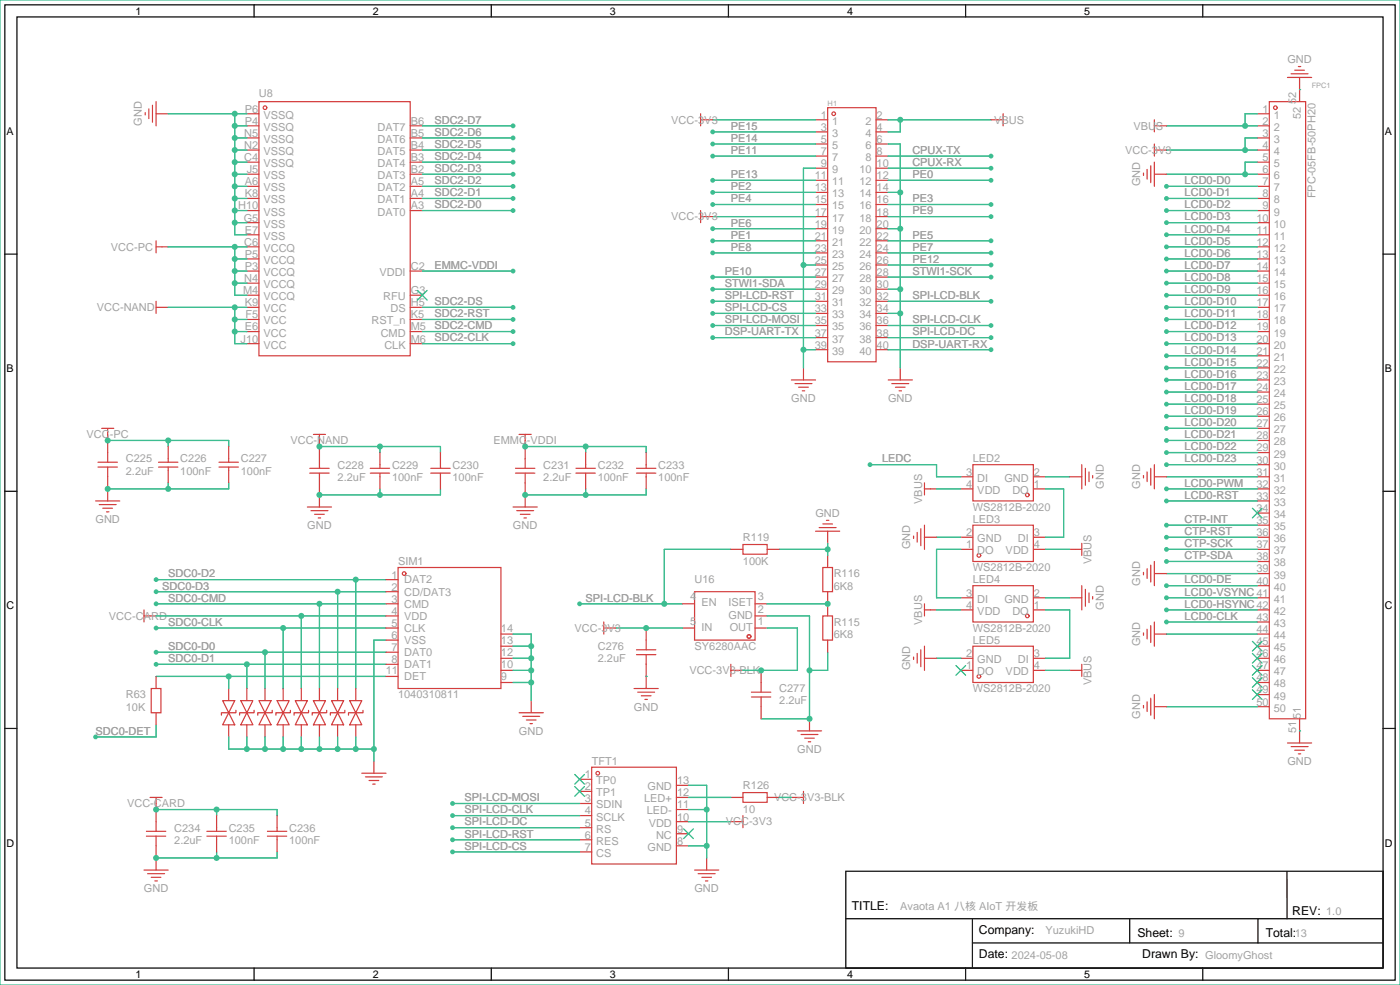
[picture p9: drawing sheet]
<svg xmlns="http://www.w3.org/2000/svg" width="294mm" height="207mm" viewBox="0 0 294 207" stroke-linecap="round" stroke-linejoin="round" font-family="sans-serif">
<path d="M0 0h293.9v206.8h-293.9z" fill="#fff" stroke="#3dbd91" stroke-width=".25"/>
<g fill="#3dbd91">
<circle cx="107.7" cy="26.4" r=".51"/>
<circle cx="107.7" cy="29" r=".51"/>
<circle cx="107.7" cy="31.5" r=".51"/>
<circle cx="107.7" cy="34" r=".51"/>
<circle cx="107.7" cy="36.6" r=".51"/>
<circle cx="107.7" cy="39.1" r=".51"/>
<circle cx="107.7" cy="41.7" r=".51"/>
<circle cx="107.7" cy="44.2" r=".51"/>
<circle cx="107.7" cy="56.9" r=".51"/>
<circle cx="107.7" cy="64.5" r=".51"/>
<circle cx="107.7" cy="67.1" r=".51"/>
<circle cx="107.7" cy="69.6" r=".51"/>
<circle cx="107.7" cy="72.1" r=".51"/>
<circle cx="32.8" cy="139.4" r=".51"/>
<circle cx="32.8" cy="136.9" r=".51"/>
<circle cx="32.8" cy="131.8" r=".51"/>
<circle cx="32.8" cy="126.7" r=".51"/>
<circle cx="32.8" cy="124.2" r=".51"/>
<circle cx="32.8" cy="121.7" r=".51"/>
<circle cx="20.1" cy="154.7" r=".51"/>
<circle cx="244.9" cy="39.1" r=".51"/>
<circle cx="244.9" cy="41.7" r=".51"/>
<circle cx="244.9" cy="44.2" r=".51"/>
<circle cx="244.9" cy="46.7" r=".51"/>
<circle cx="244.9" cy="49.3" r=".51"/>
<circle cx="244.9" cy="51.8" r=".51"/>
<circle cx="244.9" cy="54.4" r=".51"/>
<circle cx="244.9" cy="56.9" r=".51"/>
<circle cx="244.9" cy="59.4" r=".51"/>
<circle cx="244.9" cy="62" r=".51"/>
<circle cx="244.9" cy="64.5" r=".51"/>
<circle cx="244.9" cy="67.1" r=".51"/>
<circle cx="244.9" cy="84.8" r=".51"/>
<circle cx="244.9" cy="87.4" r=".51"/>
<circle cx="244.9" cy="89.9" r=".51"/>
<circle cx="244.9" cy="92.5" r=".51"/>
<circle cx="244.9" cy="95" r=".51"/>
<circle cx="244.9" cy="97.5" r=".51"/>
<circle cx="244.9" cy="69.6" r=".51"/>
<circle cx="244.9" cy="72.1" r=".51"/>
<circle cx="244.9" cy="74.7" r=".51"/>
<circle cx="244.9" cy="77.2" r=".51"/>
<circle cx="244.9" cy="79.8" r=".51"/>
<circle cx="244.9" cy="82.3" r=".51"/>
<circle cx="244.9" cy="102.6" r=".51"/>
<circle cx="244.9" cy="105.2" r=".51"/>
<circle cx="244.9" cy="122.9" r=".51"/>
<circle cx="244.9" cy="125.5" r=".51"/>
<circle cx="244.9" cy="128" r=".51"/>
<circle cx="244.9" cy="130.6" r=".51"/>
<circle cx="244.9" cy="112.8" r=".51"/>
<circle cx="244.9" cy="115.3" r=".51"/>
<circle cx="244.9" cy="117.9" r=".51"/>
<circle cx="244.9" cy="110.2" r=".51"/>
<circle cx="182.6" cy="97.5" r=".51"/>
<circle cx="208" cy="32.8" r=".51"/>
<circle cx="208" cy="35.3" r=".51"/>
<circle cx="208" cy="37.8" r=".51"/>
<circle cx="208" cy="42.9" r=".51"/>
<circle cx="208" cy="45.5" r=".51"/>
<circle cx="208" cy="50.5" r=".51"/>
<circle cx="208" cy="53.1" r=".51"/>
<circle cx="208" cy="55.6" r=".51"/>
<circle cx="208" cy="58.2" r=".51"/>
<circle cx="208" cy="63.2" r=".51"/>
<circle cx="208" cy="68.3" r=".51"/>
<circle cx="208" cy="70.9" r=".51"/>
<circle cx="208" cy="73.4" r=".51"/>
<circle cx="149.6" cy="27.7" r=".51"/>
<circle cx="149.6" cy="30.2" r=".51"/>
<circle cx="149.6" cy="32.8" r=".51"/>
<circle cx="149.6" cy="37.8" r=".51"/>
<circle cx="149.6" cy="40.4" r=".51"/>
<circle cx="149.6" cy="42.9" r=".51"/>
<circle cx="149.6" cy="48" r=".51"/>
<circle cx="149.6" cy="50.5" r=".51"/>
<circle cx="149.6" cy="53.1" r=".51"/>
<circle cx="149.6" cy="58.2" r=".51"/>
<circle cx="149.6" cy="60.7" r=".51"/>
<circle cx="149.6" cy="63.2" r=".51"/>
<circle cx="149.6" cy="65.8" r=".51"/>
<circle cx="149.6" cy="68.3" r=".51"/>
<circle cx="149.6" cy="70.9" r=".51"/>
<circle cx="95" cy="168.7" r=".51"/>
<circle cx="95" cy="171.2" r=".51"/>
<circle cx="95" cy="173.7" r=".51"/>
<circle cx="95" cy="176.3" r=".51"/>
<circle cx="95" cy="178.8" r=".51"/>
<circle cx="121.7" cy="126.7" r=".51"/>
</g>
<path d="M1 1h291.9v204.7h-291.9zM3.6 3.6h286.7v199.6h-286.7zM177.5 182.9h112.8v20.3h-112.8z" fill="none" stroke="#000" stroke-width=".25"/>
<g fill="#000" stroke="#000" stroke-width=".25">
<path d="M53.3 1v2.6zM103.1 1v2.6zM152.9 1v2.6zM202.7 1v2.6zM252.5 1v2.6zM1 53.3h2.6zM290.3 53.3h2.6zM1 103.1h2.6zM290.3 103.1h2.6zM1 152.9h2.6zM290.3 152.9h2.6zM177.6 192.8h112.6z"/>
<path d="M204.1 197.9h86.1zM204.1 192.8v10.2zM237.1 192.8v5.1zM264.1 192.8v5.1zM270.2 182.9v9.9zM53.3 203.2v2.5zM103.1 203.2v2.5zM152.9 203.2v2.5zM202.7 203.2v2.5zM252.5 203.2v2.5z"/>
</g>
<g fill="none" stroke="#d43d3d" stroke-width=".25">
<path d="M270.3 16.3h5M271 15.5h3.6M271.8 14.7h2M272.5 14h.5M272.8 16.3v5M30.5 23.6v.5M31.2 22.9v2M32 22.1v3.6M32.8 23.9h2.5M32.8 21.3v5.1M51.8 23.9h2.6M51.8 26.4h2.6"/>
<path d="M51.8 29h2.6M51.8 31.5h2.6M51.8 34h2.6M51.8 36.6h2.6M51.8 39.1h2.6M54.4 21.3h31.7v53.4h-31.7zM86.1 26.4h2.5M86.1 29h2.5M86.1 31.5h2.5M86.1 34h2.5M86.1 36.6h2.5M86.1 39.1h2.5"/>
<path d="M147.1 25.1h2.5M147.1 23.9v2.5M171.2 25.1h2.5M171.2 27.7h2.5M171.2 30.2h2.5M171.2 32.8h2.5M171.2 35.3h2.5M171.2 37.8h2.5M173.7 22.6h10.2v53.3h-10.2zM183.9 25.1h2.5M183.9 27.7h2.5M183.9 30.2h2.5"/>
<path d="M183.9 32.8h2.5M183.9 35.3h2.5M183.9 37.8h2.5M208 25.1h2.6M210.6 23.9v2.5M240 36.3v.5M240.8 35.6v2M241.6 34.8v3.6M242.3 26.4h2.6M242.3 31.5h2.6M242.3 36.6h2.6M242.3 25.1v2.6"/>
<path d="M242.3 30.2v2.6M242.3 34v5.1M263.9 23.9h2.5M263.9 26.4h2.5M263.9 29h2.5M263.9 31.5h2.5M263.9 34h2.5M263.9 36.6h2.5M263.9 39.1h2.5M266.4 21.3h7.7v129.6h-7.7zM32.8 51.8h2.5M32.8 50.5v2.6"/>
<path d="M51.8 51.8h2.6M51.8 54.4h2.6M51.8 56.9h2.6M51.8 59.4h2.6M51.8 41.7h2.6M51.8 49.3h2.6M51.8 46.7h2.6M51.8 44.2h2.6M86.1 56.9h2.5M86.1 41.7h2.5M86.1 44.2h2.5M147.1 45.5h2.5"/>
<path d="M147.1 44.2v2.5M171.2 40.4h2.5M171.2 58.2h2.5M171.2 42.9h2.5M171.2 55.6h2.5M171.2 45.5h2.5M171.2 53.1h2.5M171.2 48h2.5M171.2 50.5h2.5M183.9 40.4h2.5M183.9 58.2h2.5M183.9 42.9h2.5"/>
<path d="M183.9 55.6h2.5M183.9 45.5h2.5M183.9 53.1h2.5M183.9 48h2.5M183.9 50.5h2.5M263.9 51.8h2.5M263.9 54.4h2.5M263.9 56.9h2.5M263.9 59.4h2.5M263.9 41.7h2.5M263.9 49.3h2.5M263.9 46.7h2.5"/>
<path d="M263.9 44.2h2.5M32.8 64.5h2.5M32.8 63.2v2.6M51.8 62h2.6M51.8 64.5h2.6M51.8 67.1h2.6M51.8 69.6h2.6M51.8 72.1h2.6M86.1 62h2.5M86.1 64.5h2.5M86.1 67.1h2.5M86.1 69.6h2.5"/>
<path d="M86.1 72.1h2.5M166.1 79.8h5.1M168.7 77.2v2.6M171.2 73.4h2.5M171.2 70.9h2.5M171.2 68.3h2.5M171.2 65.8h2.5M171.2 63.2h2.5M171.2 60.7h2.5M183.9 73.4h2.5M183.9 70.9h2.5M183.9 68.3h2.5"/>
<path d="M183.9 65.8h2.5M183.9 63.2h2.5M183.9 60.7h2.5M186.4 79.8h5.1M189 77.2v2.6M263.9 62h2.5M263.9 64.5h2.5M263.9 67.1h2.5M263.9 69.6h2.5M263.9 72.1h2.5M263.9 74.7h2.5M263.9 77.2h2.5"/>
<path d="M263.9 79.8h2.5M20.6 98h4M20.6 97h4M21.3 89.9h2.6M22.6 89.9v7.1M22.6 98v7.2M33.3 98h4M33.3 97h4M35.3 93.7v3.3M35.3 98v3.3M46 98h4M46 97h4"/>
<path d="M48 93.7v3.3M48 98v3.3M65 99.3h4.1M65 98.3h4.1M65.8 91.2h2.5M67.1 91.2v7.1M67.1 99.3v7.1M77.7 99.3h4.1M77.7 98.3h4.1M79.8 95v3.3M79.8 99.3v3.3M90.4 99.3h4.1"/>
<path d="M90.4 98.3h4.1M92.5 95v3.3M92.5 99.3v3.3M108.2 99.3h4.1M108.2 98.3h4.1M109 91.2h2.5M110.2 91.2v7.1M110.2 99.3v7.1M120.9 99.3h4.1M120.9 98.3h4.1M122.9 95v3.3M122.9 99.3v3.3"/>
<path d="M133.6 99.3h4.1M133.6 98.3h4.1M135.6 95v3.3M135.6 99.3v3.3M166.9 80.5h3.5M167.6 81.3h2.1M168.4 82h.5M187.2 80.5h3.6M188 81.3h2M188.7 82h.5M204.2 97.5h12.7v7.7h-12.7zM227.1 97.5v5.1"/>
<path d="M227.8 98.3v3.6M228.6 99.1v2M229.4 99.8v.5M240 99.8v.5M240.8 99.1v2M241.6 98.3v3.6M242.3 97.5v5.1M263.9 89.9h2.5M263.9 82.3h2.5M263.9 84.8h2.5M263.9 87.4h2.5M263.9 92.5h2.5"/>
<path d="M263.9 95h2.5M263.9 97.5h2.5M20.1 105.2h5M20.8 105.9h3.6M21.6 106.7h2M22.4 107.4h.5M64.5 106.4h5.1M65.3 107.2h3.5M66 108h2.1M66.8 108.7h.5M83.6 119.1h21.6v25.4h-21.6zM107.7 106.4h5.1"/>
<path d="M108.5 107.2h3.5M109.2 108h2.1M110 108.7h.5M153.4 115.3h2.6M156 114.3h5v2h-5zM161 115.3h2.6M171.2 111.5h5.1M172 110.7h3.5M172.7 119.1h2.1v5.1h-2.1zM172.7 110h2.1M173.5 109.2h.5M173.7 111.5v2.5"/>
<path d="M173.7 116.6v2.5M191.8 112.5v.5M192.5 111.8v2M193.3 111v3.6M194.1 102.6h2.5M194.1 112.8h2.5M194.1 101.3v2.6M194.1 110.2v5.1M201.7 100.1h2.5M201.7 102.6h2.5M201.7 112.8h2.5M201.7 115.3h2.5"/>
<path d="M204.2 110.2h12.7v7.7h-12.7zM216.9 100.1h2.6M216.9 102.6h2.6M216.9 112.8h2.6M216.9 115.3h2.6M224.5 100.1h2.6M224.5 115.3h2.6M227.1 114v2.6M240.8 119.4v2M241.6 118.6v3.6M242.3 100.1h2.6M242.3 117.9v5"/>
<path d="M263.9 105.2h2.5M263.9 100.1h2.5M263.9 102.6h2.5M263.9 107.7h2.5M263.9 110.2h2.5M263.9 112.8h2.5M263.9 115.3h2.5M263.9 117.9h2.5M30.2 129.3h2.6M30.2 128v2.6M81 129.3h2.6M81 121.7h2.6"/>
<path d="M81 124.2h2.6M81 126.7h2.6M81 131.8h2.6M81 134.4h2.6M81 136.9h2.6M81 139.4h2.6M105.2 138.2h2.5M105.2 135.6h2.5M105.2 133.1h2.5M126.7 131.8h2.6M126.7 130.6v2.5M133.6 136.4h4.1"/>
<path d="M133.6 137.4h4.1M135.6 131.8v4.6M135.6 137.4v7.1M143.3 126.7h2.5M143.3 131.8h2.5M145.8 124.2h12.7v10.2h-12.7zM153.4 139.4v2.6M158.5 129.3h2.5M158.5 126.7h2.5M158.5 131.8h2.5M172.7 129.3h2.1v5.1h-2.1zM173.7 124.2v5.1"/>
<path d="M173.7 134.4v2.5M191.8 137.9v.5M192.5 137.2v2M193.3 136.4v3.6M194.1 138.2h2.5M194.1 128h2.5M194.1 126.7v2.6M194.1 135.6v5.1M201.7 138.2h2.5M201.7 125.5h2.5M201.7 128h2.5M204.2 122.9h12.7v7.7h-12.7z"/>
<path d="M204.2 135.6h12.7v7.7h-12.7zM216.9 138.2h2.6M216.9 125.5h2.6M216.9 128h2.6M224.5 125.5h2.6M227.1 122.9v5.1M227.1 139.4v2.6M227.8 123.7v3.6M228.6 124.5v2M229.4 125.2v.5M240 120.1v.6M240 132.8v.6"/>
<path d="M240.8 132.1v2M241.6 131.3v3.6M242.3 133.1h2.6M242.3 120.4h2.6M242.3 130.6v5M263.9 138.2h2.5M263.9 135.6h2.5M263.9 133.1h2.5M263.9 120.4h2.5M263.9 122.9h2.5M263.9 125.5h2.5M263.9 128h2.5"/>
<path d="M263.9 130.6h2.5M31.7 144.5h2.1v5.1h-2.1zM32.8 142v2.5M32.8 149.6v2.5M46.7 147.1h2.6l-1.3 2.5zM48 149.6l1.3 2.5h-2.6zM48 144.5v2.6M48 152.1v2.6M49.5 149.1v.5h-3v.5M50.5 147.1h2.6l-1.3 2.5zM51.8 149.6l1.3 2.5h-2.6zM51.8 144.5v2.6"/>
<path d="M51.8 152.1v2.6M53.3 149.1v.5h-3v.5M54.4 147.1h2.5l-1.3 2.5zM55.6 149.6l1.3 2.5h-2.5zM55.6 144.5v2.6M55.6 152.1v2.6M57.1 149.1v.5h-3v.5M58.2 147.1h2.5l-1.3 2.5zM59.4 149.6l1.3 2.5h-2.5zM59.4 144.5v2.6M59.4 152.1v2.6M61 149.1v.5h-3.1v.5"/>
<path d="M62 147.1h2.5l-1.3 2.5zM63.2 149.6l1.3 2.5h-2.5zM63.2 144.5v2.6M63.2 152.1v2.6M64.8 149.1v.5h-3.1v.5M65.8 147.1h2.5l-1.2 2.5zM67.1 149.6l1.2 2.5h-2.5zM67.1 144.5v2.6M67.1 152.1v2.6M68.6 149.1v.5h-3.1v.5M69.6 147.1h2.5l-1.2 2.5zM70.9 149.6l1.2 2.5h-2.5z"/>
<path d="M70.9 144.5v2.6M70.9 152.1v2.6M72.4 149.1v.5h-3.1v.5M73.4 147.1h2.5l-1.2 2.5zM74.7 149.6l1.2 2.5h-2.5zM74.7 144.5v2.6M74.7 152.1v2.6M76.2 149.1v.5h-3v.5M78.5 159.8v2.5M81 142h2.6M105.2 143.3h2.5M105.2 140.7h2.5"/>
<path d="M109 149.6h5M109.7 150.4h3.6M110.5 151.1h2M111.3 151.9h.5M111.5 147.1v2.5M133.1 144.5h5.1M133.9 145.3h3.5M134.6 146.1h2.1M135.4 146.8h.5M153.4 140.7h2.6M157.7 145.3h4.1M157.7 146.3h4.1"/>
<path d="M159.8 140.7v4.6M159.8 146.3v4.6M167.4 153.4h5.1M168.1 154.2h3.6M168.9 154.9h2M169.7 155.7h.5M169.9 150.9v2.5M201.7 140.7h2.5M216.9 140.7h2.6M224.5 140.7h2.6M240 148.1v.5M240.8 147.3v2.1"/>
<path d="M241.6 146.6v3.5M242.3 148.3h2.6M242.3 145.8v5.1M263.9 143.3h2.5M263.9 140.7h2.5M263.9 145.8h2.5M263.9 148.3h2.5M270.3 156h5M271 156.7h3.6M271.8 157.5h2M272.5 158.2h.5M272.8 150.9v5.1"/>
<path d="M30.7 175.5h4.1M30.7 174.5h4.1M31.5 167.4h2.5M32.8 167.4v7.1M32.8 175.5v7.1M43.4 175.5h4.1M43.4 174.5h4.1M45.5 171.2v3.3M45.5 175.5v3.3M56.1 175.5h4.1M56.1 174.5h4.1M58.2 171.2v3.3"/>
<path d="M58.2 175.5v3.3M75.9 162.3h5.1M76.7 163.1h3.6M77.5 163.8h2M78.2 164.6h.5M121.7 163.6h2.5M121.7 166.1h2.5M121.7 168.7h2.5M121.7 171.2h2.5M121.7 173.7h2.5M121.7 176.3h2.5M121.7 178.8h2.5"/>
<path d="M124.2 161h17.8v20.4h-17.8zM142 167.4h2.5M142 177.5h2.5M142 175h2.5M142 172.5h2.5M142 169.9h2.5M142 164.8h2.5M153.4 167.4h2.6M153.4 172.5h2.6M156 166.4h5v2h-5zM156 171.2v2.5M161 167.4h2.6"/>
<path d="M166.1 167.4h2.6M168.7 166.1v2.6M30.2 182.6h5.1M31 183.4h3.5M31.7 184.2h2.1M32.5 184.9h.5M145.8 182.6h5.1M146.6 183.4h3.5M147.3 184.2h2.1M148.1 184.9h.5M148.3 180.1v2.5"/>
<circle cx="55.6" cy="22.6" r=".38"/>
<circle cx="175" cy="23.9" r=".38"/>
<circle cx="267.7" cy="22.6" r=".38"/>
<circle cx="205.5" cy="116.6" r=".38"/>
<circle cx="215.6" cy="103.9" r=".38"/>
<circle cx="84.8" cy="120.4" r=".38"/>
<circle cx="157.2" cy="133.6" r=".38"/>
<circle cx="215.6" cy="129.3" r=".38"/>
<circle cx="205.5" cy="142" r=".38"/>
<circle cx="125.5" cy="162.3" r=".38"/>
</g>
<g fill="none" stroke="#3c3" stroke-width=".25">
<path d="M87.6 61l2.1 2M89.7 61l-2.1 2M262.9 106.7l2 2M264.9 106.7l-2 2M200.7 139.7l2 2M202.7 139.7l-2 2M262.9 134.6l2 2.1M262.9 137.2l2 2M262.9 139.7l2 2M264.9 134.6l-2 2.1M264.9 137.2l-2 2M264.9 139.7l-2 2"/>
<path d="M262.9 142.2l2 2.1M262.9 144.8l2 2M264.9 142.2l-2 2.1M264.9 144.8l-2 2M120.6 162.6l2.1 2M120.6 165.1l2.1 2M122.7 162.6l-2.1 2M122.7 165.1l-2.1 2M143.5 174l2 2M145.5 174l-2 2"/>
</g>
<g fill="none" stroke="#3dbd91" stroke-width=".25">
<path d="M272.8 18.8h.1M35.3 23.9h16.5M49.3 26.4h2.5M49.3 29h2.5M49.3 31.5h2.5M49.3 34h2.5M49.3 36.6h2.5M49.3 39.1h2.5M49.3 23.9v25.4h2.5M88.6 26.4h19.1M88.6 29h19.1M88.6 31.5h19.1"/>
<path d="M88.6 34h19.1M88.6 36.6h19.1M88.6 39.1h19.1M149.6 25.1h21.6M149.6 27.7h21.6M149.6 32.8h21.6M149.6 37.8h21.6M149.6 30.2h21.6M171.2 35.3h-2.5v41.9M186.4 25.1h21.6M186.4 30.2h2.6v47M186.4 32.8h21.6"/>
<path d="M186.4 35.3h21.6M186.4 37.8h21.6M189 25.1v2.6h-2.6M244.9 26.4h19M244.9 31.5h19M244.9 36.6h19M244.9 39.1h19M263.9 29h-2.5v2.5M263.9 34h-2.5v2.6M263.9 23.9h-2.5v2.5M35.3 51.8h16.5M49.3 41.7h2.5"/>
<path d="M49.3 44.2h2.5M49.3 51.8v10.2h2.5M49.3 56.9h2.5M49.3 46.7h2.5M49.3 54.4h2.5M49.3 59.4h2.5M88.6 41.7h19.1M88.6 44.2h19.1M88.6 56.9h19.1M149.6 42.9h21.6M149.6 45.5h21.6M149.6 50.5h21.6"/>
<path d="M149.6 53.1h21.6M149.6 58.2h21.6M149.6 40.4h21.6M149.6 48h21.6M168.7 55.6h2.5M186.4 42.9h21.6M186.4 45.5h21.6M186.4 50.5h21.6M186.4 53.1h21.6M186.4 55.6h21.6M186.4 58.2h21.6M186.4 40.4h2.6"/>
<path d="M186.4 48h2.6M244.9 41.7h19M244.9 44.2h19M244.9 56.9h19M244.9 49.3h19M244.9 46.7h19M244.9 51.8h19M244.9 54.4h19M244.9 59.4h19M35.3 64.5h16.5M49.3 64.5v7.6h2.5M49.3 69.6h2.5"/>
<path d="M49.3 67.1h2.5M88.6 64.5h19.1M88.6 72.1h19.1M88.6 69.6h19.1M88.6 67.1h19.1M149.6 63.2h21.6M149.6 68.3h21.6M149.6 70.9h21.6M149.6 60.7h21.6M149.6 65.8h21.6M168.7 73.4h2.5M186.4 63.2h21.6"/>
<path d="M186.4 68.3h21.6M186.4 70.9h21.6M186.4 73.4h21.6M186.4 60.7h2.6M186.4 65.8h2.6M244.9 64.5h19M244.9 72.1h19M244.9 69.6h19M244.9 67.1h19M244.9 62h19M244.9 74.7h19M244.9 77.2h19"/>
<path d="M244.9 79.8h19M22.6 92.5h25.4v1.2M35.3 92.5v1.2M67.1 93.7h25.4v1.3M79.8 93.7v1.3M110.2 93.7h25.4v1.3M122.9 93.7v1.3M182.6 97.5h14v2.6h5.1M244.9 92.5h19M244.9 84.8h19M244.9 87.4h19M244.9 89.9h19"/>
<path d="M244.9 95h19M244.9 97.5h19M244.9 82.3h19M35.3 101.3v1.3M48 101.3v1.3h-25.4M79.8 102.6v1.3M92.5 102.6v1.3h-25.4M122.9 102.6v1.3M135.6 102.6v1.3h-25.4M153.4 115.3h-14v11.4M163.6 115.3h10.1M173.7 114v2.6"/>
<path d="M196.6 102.6h5.1M196.6 112.8h5.1M201.7 115.3h-5.1v10.2h5.1M219.5 102.6h3.8v10.2h-3.8M219.5 100.1h5M219.5 115.3h5M244.9 102.6h19M244.9 100.1h19M244.9 105.2h19M244.9 112.8h19M244.9 115.3h19M244.9 117.9h19"/>
<path d="M244.9 110.2h19M32.8 139.4h48.2M32.8 136.9h48.2M32.8 131.8h48.2M32.8 129.3h48.2M32.8 126.7h48.2M32.8 124.2h48.2M32.8 121.7h48.2M51.8 139.4v5.1M55.6 136.9v7.6M59.4 131.8v12.7M63.2 129.3v15.2"/>
<path d="M67.1 126.7v17.8M70.9 124.2v20.3M74.7 121.7v22.8M81 134.4h-2.5v25.4M107.7 133.1h3.8v14M107.7 138.2h3.8M107.7 135.6h3.8M121.7 126.7h21.6M129.3 131.8h14M161 131.8h6.4v8.9h-11.4M161 129.3h8.9v21.6h-10.1M161 126.7h12.7"/>
<path d="M173.7 136.9v3.8h-3.8M196.6 138.2h5.1M196.6 128h5.1M219.5 128h5v10.2h-5M219.5 125.5h5M244.9 133.1h19M244.9 120.4h19M244.9 122.9h19M244.9 125.5h19M244.9 128h19M244.9 130.6h19M32.8 142h48.2"/>
<path d="M32.8 152.1v2.6h-12.7M48 142v2.5M48 154.7v2.5h30.5M51.8 154.7v2.5M55.6 154.7v2.5M59.4 154.7v2.5M63.2 154.7v2.5M67.1 154.7v2.5M70.9 154.7v2.5M74.7 154.7v2.5M107.7 143.3h3.8M107.7 140.7h3.8"/>
<path d="M135.6 142h.1M219.5 140.7h5M244.9 148.3h19M272.8 153.4h.1M32.8 169.9h25.4v1.3M45.5 169.9v1.3M45.5 178.8v1.3M58.2 178.8v1.3h-25.4M95 168.7h26.7M95 171.2h26.7M95 173.7h26.7M95 176.3h26.7"/>
<path d="M95 178.8h26.7M144.5 169.9h3.8M144.5 172.5h8.9M144.5 164.8h3.8v15.3M144.5 177.5h3.8M144.5 167.4h8.9M163.6 167.4h2.5"/>
</g>
<g fill="#3dbd91">
<circle cx="49.3" cy="64.5" r=".63"/>
<circle cx="49.3" cy="69.6" r=".63"/>
<circle cx="49.3" cy="67.1" r=".63"/>
<circle cx="35.3" cy="92.5" r=".63"/>
<circle cx="22.6" cy="92.5" r=".63"/>
<circle cx="35.3" cy="102.6" r=".63"/>
<circle cx="22.6" cy="102.6" r=".63"/>
<circle cx="79.8" cy="93.7" r=".63"/>
<circle cx="67.1" cy="93.7" r=".63"/>
<circle cx="79.8" cy="103.9" r=".63"/>
<circle cx="67.1" cy="103.9" r=".63"/>
<circle cx="122.9" cy="93.7" r=".63"/>
<circle cx="110.2" cy="93.7" r=".63"/>
<circle cx="122.9" cy="103.9" r=".63"/>
<circle cx="110.2" cy="103.9" r=".63"/>
<circle cx="49.3" cy="23.9" r=".63"/>
<circle cx="49.3" cy="26.4" r=".63"/>
<circle cx="49.3" cy="29" r=".63"/>
<circle cx="49.3" cy="31.5" r=".63"/>
<circle cx="49.3" cy="34" r=".63"/>
<circle cx="49.3" cy="36.6" r=".63"/>
<circle cx="49.3" cy="39.1" r=".63"/>
<circle cx="49.3" cy="41.7" r=".63"/>
<circle cx="49.3" cy="44.2" r=".63"/>
<circle cx="49.3" cy="46.7" r=".63"/>
<circle cx="49.3" cy="51.8" r=".63"/>
<circle cx="49.3" cy="54.4" r=".63"/>
<circle cx="49.3" cy="56.9" r=".63"/>
<circle cx="49.3" cy="59.4" r=".63"/>
<circle cx="51.8" cy="139.4" r=".63"/>
<circle cx="55.6" cy="136.9" r=".63"/>
<circle cx="59.4" cy="131.8" r=".63"/>
<circle cx="63.2" cy="129.3" r=".63"/>
<circle cx="67.1" cy="126.7" r=".63"/>
<circle cx="70.9" cy="124.2" r=".63"/>
<circle cx="74.7" cy="121.7" r=".63"/>
<circle cx="74.7" cy="157.2" r=".63"/>
<circle cx="70.9" cy="157.2" r=".63"/>
<circle cx="67.1" cy="157.2" r=".63"/>
<circle cx="63.2" cy="157.2" r=".63"/>
<circle cx="59.4" cy="157.2" r=".63"/>
<circle cx="55.6" cy="157.2" r=".63"/>
<circle cx="51.8" cy="157.2" r=".63"/>
<circle cx="78.5" cy="157.2" r=".63"/>
<circle cx="48" cy="142" r=".63"/>
<circle cx="111.5" cy="143.3" r=".63"/>
<circle cx="111.5" cy="140.7" r=".63"/>
<circle cx="111.5" cy="138.2" r=".63"/>
<circle cx="111.5" cy="135.6" r=".63"/>
<circle cx="32.8" cy="169.9" r=".63"/>
<circle cx="45.5" cy="169.9" r=".63"/>
<circle cx="32.8" cy="180.1" r=".63"/>
<circle cx="45.5" cy="180.1" r=".63"/>
<circle cx="261.4" cy="26.4" r=".63"/>
<circle cx="261.4" cy="36.6" r=".63"/>
<circle cx="261.4" cy="31.5" r=".63"/>
<circle cx="189" cy="25.1" r=".63"/>
<circle cx="189" cy="40.4" r=".63"/>
<circle cx="189" cy="48" r=".63"/>
<circle cx="189" cy="60.7" r=".63"/>
<circle cx="189" cy="65.8" r=".63"/>
<circle cx="168.7" cy="55.6" r=".63"/>
<circle cx="168.7" cy="73.4" r=".63"/>
<circle cx="148.3" cy="169.9" r=".63"/>
<circle cx="148.3" cy="177.5" r=".63"/>
<circle cx="139.4" cy="126.7" r=".63"/>
<circle cx="135.6" cy="131.8" r=".63"/>
<circle cx="159.8" cy="140.7" r=".63"/>
<circle cx="169.9" cy="140.7" r=".63"/>
<circle cx="169.9" cy="150.9" r=".63"/>
<circle cx="173.7" cy="126.7" r=".63"/>
<circle cx="173.7" cy="115.3" r=".63"/>
</g>
<g font-size="2.6">
<text x="178.8" y="191">TITLE:</text>
<text x="205.5" y="196.1">Company:</text>
<text x="238.8" y="196.6">Sheet: 9</text>
<text x="265.7" y="196.6">Total:13</text>
<text x="271.3" y="192">REV: 1.0</text>
<text x="205.5" y="201.2">Date: 2024-05-08</text>
<text x="239.8" y="201.2">Drawn By: GloomyGhost</text>
</g>
<g font-size="2.3" fill="#a2a2a2">
<text x="270.2" y="13.3">GND</text>
<text x="51.4" y="23.6">P6</text>
<text x="54.4" y="20.4">U8</text>
<text x="265" y="23.6">1</text>
<text x="272.1" y="21.8" transform="rotate(-90 272.1 21.8)">52</text>
<text x="29.8" y="26.4" transform="rotate(-90 29.8 26.4)">GND</text>
<text x="51.3" y="28.7">N5</text>
<text x="51.4" y="26.2">P4</text>
<text x="55.3" y="24.9">VSSQ</text>
<text x="55.3" y="27.5">VSSQ</text>
<text x="55.3" y="30">VSSQ</text>
<text x="79.3" y="30">DAT6</text>
<text x="79.3" y="27.5">DAT7</text>
<text x="86.2" y="28.7">B5</text>
<text x="86.2" y="26.2">B6</text>
<text x="91.2" y="26">SDC2-D7</text>
<text x="91.2" y="28.5">SDC2-D6</text>
<text x="140.9" y="26">VCC-3V3</text>
<text x="153.4" y="27.2">PE15</text>
<text x="153.4" y="29.8">PE14</text>
<text x="172.3" y="30">5</text>
<text x="172.3" y="27.5">3</text>
<text x="172.3" y="24.9">1</text>
<text x="174.7" y="28.7">3</text>
<text x="174.7" y="26.2">1</text>
<text x="181.7" y="26.2">2</text>
<text x="181.7" y="28.7">4</text>
<text x="184" y="24.9">2</text>
<text x="184" y="27.5">4</text>
<text x="184" y="30">6</text>
<text x="208.7" y="26">VBUS</text>
<text x="237.9" y="27.2">VBUS</text>
<text x="265" y="26.2">2</text>
<text x="265" y="28.7">3</text>
<text x="267.4" y="24.9">1</text>
<text x="267.4" y="27.5">2</text>
<text x="267.4" y="30">3</text>
<text x="273.1" y="24.9" transform="rotate(-90 273.1 24.9)">52</text>
<text x="51.3" y="31.3">N2</text>
<text x="51.3" y="33.8">C4</text>
<text x="55.3" y="32.5">VSSQ</text>
<text x="55.3" y="35.1">VSSQ</text>
<text x="79.3" y="35.1">DAT4</text>
<text x="79.3" y="32.5">DAT5</text>
<text x="86.2" y="33.8">B3</text>
<text x="86.2" y="31.3">B4</text>
<text x="91.2" y="31">SDC2-D5</text>
<text x="91.2" y="33.6">SDC2-D4</text>
<text x="153.4" y="32.3">PE11</text>
<text x="172.3" y="35.1">9</text>
<text x="172.3" y="32.5">7</text>
<text x="174.7" y="33.8">7</text>
<text x="174.7" y="31.3">5</text>
<text x="181.7" y="31.3">6</text>
<text x="181.7" y="33.8">8</text>
<text x="184" y="32.5">8</text>
<text x="184" y="35.1">10</text>
<text x="191.5" y="32.3">CPUX-TX</text>
<text x="191.5" y="34.8">CPUX-RX</text>
<text x="236.2" y="32.3">VCC-3V3</text>
<text x="265" y="31.3">4</text>
<text x="265" y="33.8">5</text>
<text x="267.4" y="32.5">4</text>
<text x="267.4" y="35.1">5</text>
<text x="51.4" y="38.9">A6</text>
<text x="51.4" y="41.4">K8</text>
<text x="51.8" y="36.3">J5</text>
<text x="55.3" y="37.6">VSS</text>
<text x="55.3" y="40.2">VSS</text>
<text x="79.3" y="40.2">DAT2</text>
<text x="79.3" y="37.6">DAT3</text>
<text x="86.2" y="41.4">A4</text>
<text x="86.2" y="38.9">A5</text>
<text x="86.2" y="36.3">B2</text>
<text x="91.2" y="36.1">SDC2-D3</text>
<text x="91.2" y="38.7">SDC2-D2</text>
<text x="91.2" y="41.2">SDC2-D1</text>
<text x="153.4" y="37.4">PE13</text>
<text x="153.4" y="39.9">PE2</text>
<text x="171" y="40.2">13</text>
<text x="171" y="37.6">11</text>
<text x="174.7" y="41.4">13</text>
<text x="174.7" y="38.9">11</text>
<text x="174.7" y="36.3">9</text>
<text x="180.4" y="36.3">10</text>
<text x="180.4" y="38.9">12</text>
<text x="180.4" y="41.4">14</text>
<text x="184" y="37.6">12</text>
<text x="184" y="40.2">14</text>
<text x="191.5" y="37.4">PE0</text>
<text x="239.3" y="39.1" transform="rotate(-90 239.3 39.1)">GND</text>
<text x="248.7" y="38.7">LCD0-D0</text>
<text x="248.7" y="41.2">LCD0-D1</text>
<text x="265" y="36.3">6</text>
<text x="265" y="38.9">7</text>
<text x="265" y="41.4">8</text>
<text x="267.4" y="37.6">6</text>
<text x="267.4" y="40.2">7</text>
<text x="276.1" y="41.7" transform="rotate(-90 276.1 41.7)">FPC-05FB-50PH20</text>
<text x="50" y="44">H10</text>
<text x="51.1" y="46.5">G5</text>
<text x="55.3" y="42.7">VSS</text>
<text x="55.3" y="47.8">VSS</text>
<text x="55.3" y="45.2">VSS</text>
<text x="79.3" y="45.2">DAT0</text>
<text x="79.3" y="42.7">DAT1</text>
<text x="86.2" y="44">A3</text>
<text x="91.2" y="43.7">SDC2-D0</text>
<text x="140.9" y="46.3">VCC-3V3</text>
<text x="153.4" y="42.5">PE4</text>
<text x="153.4" y="47.5">PE6</text>
<text x="171" y="47.8">19</text>
<text x="171" y="45.2">17</text>
<text x="171" y="42.7">15</text>
<text x="174.7" y="46.5">17</text>
<text x="174.7" y="44">15</text>
<text x="180.4" y="44">16</text>
<text x="180.4" y="46.5">18</text>
<text x="184" y="42.7">16</text>
<text x="184" y="45.2">18</text>
<text x="184" y="47.8">20</text>
<text x="191.5" y="42.5">PE3</text>
<text x="191.5" y="45">PE9</text>
<text x="248.7" y="43.7">LCD0-D2</text>
<text x="248.7" y="46.3">LCD0-D3</text>
<text x="263.8" y="46.5">10</text>
<text x="265" y="44">9</text>
<text x="267.4" y="42.7">8</text>
<text x="267.4" y="45.2">9</text>
<text x="267.4" y="47.8">10</text>
<text x="23.3" y="52.6">VCC-PC</text>
<text x="51.3" y="51.6">C6</text>
<text x="51.4" y="49">E7</text>
<text x="55.3" y="52.9">VCCQ</text>
<text x="55.3" y="50.3">VSS</text>
<text x="153.4" y="50.1">PE1</text>
<text x="153.4" y="52.6">PE8</text>
<text x="171" y="52.9">23</text>
<text x="171" y="50.3">21</text>
<text x="174.7" y="51.6">21</text>
<text x="174.7" y="49">19</text>
<text x="180.4" y="49">20</text>
<text x="180.4" y="51.6">22</text>
<text x="184" y="50.3">22</text>
<text x="184" y="52.9">24</text>
<text x="191.5" y="50.1">PE5</text>
<text x="191.5" y="52.6">PE7</text>
<text x="248.7" y="48.8">LCD0-D4</text>
<text x="248.7" y="51.4">LCD0-D5</text>
<text x="248.7" y="53.9">LCD0-D6</text>
<text x="263.8" y="49">11</text>
<text x="263.8" y="51.6">12</text>
<text x="267.4" y="50.3">11</text>
<text x="267.4" y="52.9">12</text>
<text x="51.3" y="59.2">N4</text>
<text x="51.4" y="54.1">P5</text>
<text x="51.4" y="56.7">P3</text>
<text x="55.3" y="55.4">VCCQ</text>
<text x="55.3" y="57.9">VCCQ</text>
<text x="79.7" y="57.9">VDDI</text>
<text x="86.2" y="56.7">C2</text>
<text x="91.2" y="56.4">EMMC-VDDI</text>
<text x="152.1" y="57.7">PE10</text>
<text x="171" y="57.9">27</text>
<text x="171" y="55.4">25</text>
<text x="174.7" y="59.2">27</text>
<text x="174.7" y="56.7">25</text>
<text x="174.7" y="54.1">23</text>
<text x="180.4" y="54.1">24</text>
<text x="180.4" y="56.7">26</text>
<text x="180.4" y="59.2">28</text>
<text x="184" y="55.4">26</text>
<text x="184" y="57.9">28</text>
<text x="191.5" y="55.2">PE12</text>
<text x="191.5" y="57.7">STWI1-SCK</text>
<text x="248.7" y="56.4">LCD0-D7</text>
<text x="248.7" y="59">LCD0-D8</text>
<text x="263.8" y="54.1">13</text>
<text x="263.8" y="56.7">14</text>
<text x="263.8" y="59.2">15</text>
<text x="267.4" y="55.4">13</text>
<text x="267.4" y="57.9">14</text>
<text x="20.3" y="65.3">VCC-NAND</text>
<text x="51" y="61.7">M4</text>
<text x="51.4" y="64.3">K9</text>
<text x="55.3" y="60.5">VCCQ</text>
<text x="55.3" y="63">VCCQ</text>
<text x="55.3" y="65.6">VCC</text>
<text x="80.4" y="63">RFU</text>
<text x="82" y="65.6">DS</text>
<text x="86.2" y="64.3">H5</text>
<text x="86.2" y="61.7">G3</text>
<text x="91.2" y="64.1">SDC2-DS</text>
<text x="152.1" y="60.2">STWI1-SDA</text>
<text x="152.1" y="62.8">SPI-LCD-RST</text>
<text x="152.1" y="65.3">SPI-LCD-CS</text>
<text x="171" y="65.6">33</text>
<text x="171" y="63">31</text>
<text x="171" y="60.5">29</text>
<text x="174.7" y="64.3">31</text>
<text x="174.7" y="61.7">29</text>
<text x="180.4" y="61.7">30</text>
<text x="180.4" y="64.3">32</text>
<text x="184" y="60.5">30</text>
<text x="184" y="63">32</text>
<text x="184" y="65.6">34</text>
<text x="191.5" y="62.8">SPI-LCD-BLK</text>
<text x="248.7" y="61.5">LCD0-D9</text>
<text x="248.7" y="64.1">LCD0-D10</text>
<text x="263.8" y="61.7">16</text>
<text x="263.8" y="64.3">17</text>
<text x="267.4" y="60.5">15</text>
<text x="267.4" y="63">16</text>
<text x="267.4" y="65.6">17</text>
<text x="50.5" y="71.9">J10</text>
<text x="51.4" y="69.4">E6</text>
<text x="51.5" y="66.8">F5</text>
<text x="55.3" y="68.1">VCC</text>
<text x="55.3" y="70.6">VCC</text>
<text x="78" y="68.1">RST_n</text>
<text x="79.9" y="70.6">CMD</text>
<text x="86.2" y="71.9">M6</text>
<text x="86.2" y="69.4">M5</text>
<text x="86.2" y="66.8">K5</text>
<text x="91.2" y="66.6">SDC2-RST</text>
<text x="91.2" y="69.1">SDC2-CMD</text>
<text x="91.2" y="71.7">SDC2-CLK</text>
<text x="152.1" y="67.9">SPI-LCD-MOSI</text>
<text x="152.1" y="70.4">DSP-UART-TX</text>
<text x="171" y="70.6">37</text>
<text x="171" y="68.1">35</text>
<text x="174.7" y="71.9">37</text>
<text x="174.7" y="69.4">35</text>
<text x="174.7" y="66.8">33</text>
<text x="180.4" y="66.8">34</text>
<text x="180.4" y="69.4">36</text>
<text x="180.4" y="71.9">38</text>
<text x="184" y="68.1">36</text>
<text x="184" y="70.6">38</text>
<text x="191.5" y="67.9">SPI-LCD-CLK</text>
<text x="191.5" y="70.4">SPI-LCD-DC</text>
<text x="248.7" y="66.6">LCD0-D11</text>
<text x="248.7" y="69.1">LCD0-D12</text>
<text x="248.7" y="71.7">LCD0-D13</text>
<text x="263.8" y="66.8">18</text>
<text x="263.8" y="69.4">19</text>
<text x="263.8" y="71.9">20</text>
<text x="267.4" y="68.1">18</text>
<text x="267.4" y="70.6">19</text>
<text x="55.3" y="73.2">VCC</text>
<text x="80.7" y="73.2">CLK</text>
<text x="171" y="73.2">39</text>
<text x="174.7" y="74.4">39</text>
<text x="180.4" y="74.4">40</text>
<text x="184" y="73.2">40</text>
<text x="191.5" y="72.9">DSP-UART-RX</text>
<text x="248.7" y="74.2">LCD0-D14</text>
<text x="248.7" y="76.8">LCD0-D15</text>
<text x="263.8" y="74.4">21</text>
<text x="263.8" y="77">22</text>
<text x="267.4" y="73.2">20</text>
<text x="267.4" y="75.7">21</text>
<text x="248.7" y="79.3">LCD0-D16</text>
<text x="248.7" y="81.8">LCD0-D17</text>
<text x="263.8" y="79.5">23</text>
<text x="263.8" y="82.1">24</text>
<text x="267.4" y="78.3">22</text>
<text x="267.4" y="80.8">23</text>
<text x="267.4" y="83.3">24</text>
<text x="166.1" y="84.4">GND</text>
<text x="186.4" y="84.4">GND</text>
<text x="248.7" y="84.4">LCD0-D18</text>
<text x="248.7" y="86.9">LCD0-D19</text>
<text x="248.7" y="89.5">LCD0-D20</text>
<text x="263.8" y="84.6">25</text>
<text x="263.8" y="87.1">26</text>
<text x="263.8" y="89.7">27</text>
<text x="267.4" y="85.9">25</text>
<text x="267.4" y="88.4">26</text>
<text x="18.2" y="92">VCC-PC</text>
<text x="61" y="93.3">VCC-NAND</text>
<text x="103.6" y="93.3">EMMC-VDDI</text>
<text x="248.7" y="92">LCD0-D21</text>
<text x="248.7" y="94.5">LCD0-D22</text>
<text x="263.8" y="92.2">28</text>
<text x="263.8" y="94.8">29</text>
<text x="267.4" y="91">27</text>
<text x="267.4" y="93.5">28</text>
<text x="26.4" y="97.1">C225</text>
<text x="26.4" y="99.6">2.2uF</text>
<text x="37.8" y="97.1">C226</text>
<text x="37.8" y="99.6">100nF</text>
<text x="50.5" y="97.1">C227</text>
<text x="50.5" y="99.6">100nF</text>
<text x="70.9" y="98.3">C228</text>
<text x="70.9" y="100.9">2.2uF</text>
<text x="82.3" y="98.3">C229</text>
<text x="82.3" y="100.9">100nF</text>
<text x="95" y="98.3">C230</text>
<text x="95" y="100.9">100nF</text>
<text x="114" y="98.3">C231</text>
<text x="114" y="100.9">2.2uF</text>
<text x="125.5" y="98.3">C232</text>
<text x="125.5" y="100.9">100nF</text>
<text x="138.2" y="98.3">C233</text>
<text x="138.2" y="100.9">100nF</text>
<text x="185.2" y="97.1">LEDC</text>
<text x="202.8" y="99.8">3</text>
<text x="204.2" y="97.1">LED2</text>
<text x="205.2" y="101.1">DI</text>
<text x="210.8" y="101.1">GND</text>
<text x="217" y="99.8">2</text>
<text x="248.7" y="97.1">LCD0-D23</text>
<text x="263.8" y="97.3">30</text>
<text x="263.8" y="99.8">31</text>
<text x="267.4" y="96">29</text>
<text x="267.4" y="98.6">30</text>
<text x="267.4" y="101.1">31</text>
<text x="193.6" y="105.8" transform="rotate(-90 193.6 105.8)">VBUS</text>
<text x="202.8" y="102.4">4</text>
<text x="204.2" y="107.2">WS2812B-2020</text>
<text x="205.2" y="103.7">VDD</text>
<text x="212.5" y="103.7">DO</text>
<text x="217" y="102.4">1</text>
<text x="231.7" y="102.6" transform="rotate(-90 231.7 102.6)">GND</text>
<text x="239.3" y="102.6" transform="rotate(-90 239.3 102.6)">GND</text>
<text x="248.7" y="102.2">LCD0-PWM</text>
<text x="248.7" y="104.7">LCD0-RST</text>
<text x="263.8" y="102.4">32</text>
<text x="263.8" y="104.9">33</text>
<text x="263.8" y="107.5">34</text>
<text x="267.4" y="103.7">32</text>
<text x="267.4" y="106.2">33</text>
<text x="20" y="109.8">GND</text>
<text x="64.5" y="111">GND</text>
<text x="107.7" y="111">GND</text>
<text x="156" y="113.6">R119</text>
<text x="171.2" y="108.5">GND</text>
<text x="202.8" y="112.5">2</text>
<text x="204.2" y="109.8">LED3</text>
<text x="205.2" y="113.8">GND</text>
<text x="213.7" y="113.8">DI</text>
<text x="217" y="112.5">3</text>
<text x="248.7" y="112.3">CTP-RST</text>
<text x="248.7" y="109.8">CTP-INT</text>
<text x="263.8" y="110">35</text>
<text x="263.8" y="112.5">36</text>
<text x="267.4" y="108.7">34</text>
<text x="267.4" y="111.3">35</text>
<text x="267.4" y="113.8">36</text>
<text x="83.6" y="118.7">SIM1</text>
<text x="156" y="118.7">100K</text>
<text x="191.1" y="115.3" transform="rotate(-90 191.1 115.3)">GND</text>
<text x="202.8" y="115.1">1</text>
<text x="204.2" y="119.9">WS2812B-2020</text>
<text x="205.2" y="116.4">DO</text>
<text x="211.1" y="116.4">VDD</text>
<text x="217" y="115.1">4</text>
<text x="229.2" y="118.5" transform="rotate(-90 229.2 118.5)">VBUS</text>
<text x="248.7" y="114.9">CTP-SCK</text>
<text x="248.7" y="117.4">CTP-SDA</text>
<text x="263.8" y="115.1">37</text>
<text x="263.8" y="117.6">38</text>
<text x="267.4" y="116.4">37</text>
<text x="267.4" y="118.9">38</text>
<text x="34" y="123.7">SDC0-D3</text>
<text x="35.3" y="121.2">SDC0-D2</text>
<text x="82.2" y="121.4">1</text>
<text x="82.2" y="124">2</text>
<text x="84.8" y="122.5">DAT2</text>
<text x="84.8" y="125">CD/DAT3</text>
<text x="145.8" y="122.5">U16</text>
<text x="175" y="121.2">R116</text>
<text x="175" y="123.7">6K8</text>
<text x="202.8" y="125.2">3</text>
<text x="204.2" y="122.5">LED4</text>
<text x="217" y="125.2">2</text>
<text x="239.3" y="123" transform="rotate(-90 239.3 123)">GND</text>
<text x="248.7" y="122.5">LCD0-DE</text>
<text x="248.7" y="125">LCD0-VSYNC 41</text>
<text x="263.8" y="120.2">39</text>
<text x="263.8" y="122.7">40</text>
<text x="267.4" y="121.4">39</text>
<text x="267.4" y="124">40</text>
<text x="22.9" y="130.1">VCC-CARD</text>
<text x="35.3" y="131.4">SDC0-CLK</text>
<text x="35.3" y="126.3">SDC0-CMD</text>
<text x="82.2" y="126.5">3</text>
<text x="82.2" y="129.1">4</text>
<text x="82.2" y="131.6">5</text>
<text x="84.8" y="127.6">CMD</text>
<text x="84.8" y="130.1">VDD</text>
<text x="122.9" y="126.3">SPI-LCD-BLK</text>
<text x="144.9" y="126">4</text>
<text x="144.9" y="131.1">5</text>
<text x="147.2" y="127.3">EN</text>
<text x="152.9" y="127.3">ISET</text>
<text x="152.9" y="129.8">GND</text>
<text x="159.1" y="131.1">1</text>
<text x="159.1" y="128.6">2</text>
<text x="159.1" y="126">3</text>
<text x="175" y="131.4">R115</text>
<text x="193.6" y="131.2" transform="rotate(-90 193.6 131.2)">VBUS</text>
<text x="202.8" y="127.8">4</text>
<text x="205.2" y="126.5">DI</text>
<text x="205.2" y="129.1">VDD</text>
<text x="210.8" y="126.5">GND</text>
<text x="212.5" y="129.1">DO</text>
<text x="217" y="127.8">1</text>
<text x="231.7" y="128" transform="rotate(-90 231.7 128)">GND</text>
<text x="248.7" y="127.6">LCD0-HSYNC42</text>
<text x="248.7" y="130.1">LCD0-CLK</text>
<text x="263.8" y="130.3">43</text>
<text x="267.4" y="126.5">41</text>
<text x="267.4" y="129.1">42</text>
<text x="267.4" y="131.6">43</text>
<text x="35.3" y="136.4">SDC0-D0</text>
<text x="82.2" y="134.1">6</text>
<text x="82.2" y="136.7">7</text>
<text x="84.8" y="132.6">CLK</text>
<text x="84.8" y="135.2">VSS</text>
<text x="84.8" y="137.7">DAT0</text>
<text x="105.2" y="137.7">12</text>
<text x="105.2" y="135.2">13</text>
<text x="105.2" y="132.6">14</text>
<text x="120.6" y="132.6">VCC-3V3</text>
<text x="125.5" y="136.4">C276</text>
<text x="145.8" y="136.4">SY6280AAC</text>
<text x="147.2" y="132.4">IN</text>
<text x="153.2" y="132.4">OUT</text>
<text x="175" y="133.9">6K8</text>
<text x="202.8" y="137.9">2</text>
<text x="204.2" y="132.6">WS2812B-2020</text>
<text x="204.2" y="135.2">LED5</text>
<text x="217" y="137.9">3</text>
<text x="239.3" y="135.7" transform="rotate(-90 239.3 135.7)">GND</text>
<text x="263.8" y="132.9">44</text>
<text x="263.8" y="135.4">45</text>
<text x="263.8" y="137.9">46</text>
<text x="267.4" y="134.1">44</text>
<text x="267.4" y="136.7">45</text>
<text x="35.3" y="139">SDC0-D1</text>
<text x="81" y="141.5">11</text>
<text x="82.2" y="139.2">8</text>
<text x="84.8" y="140.3">DAT1</text>
<text x="84.8" y="142.8">DET</text>
<text x="105.2" y="142.8">9</text>
<text x="105.2" y="140.3">10</text>
<text x="125.5" y="139">2.2uF</text>
<text x="144.7" y="141.5">VCC-3V3-BLK</text>
<text x="191.1" y="140.7" transform="rotate(-90 191.1 140.7)">GND</text>
<text x="202.8" y="140.5">1</text>
<text x="205.2" y="141.8">DO</text>
<text x="205.2" y="139.2">GND</text>
<text x="211.1" y="141.8">VDD</text>
<text x="213.7" y="139.2">DI</text>
<text x="217" y="140.5">4</text>
<text x="229.2" y="143.9" transform="rotate(-90 229.2 143.9)">VBUS</text>
<text x="263.8" y="140.5">47</text>
<text x="263.8" y="143">48</text>
<text x="267.4" y="139.2">46</text>
<text x="267.4" y="141.8">47</text>
<text x="26.4" y="146.6">R63</text>
<text x="26.4" y="149.1">10K</text>
<text x="83.6" y="146.6">1040310811</text>
<text x="133.1" y="149.1">GND</text>
<text x="163.6" y="145.3">C277</text>
<text x="163.6" y="147.9">2.2uF</text>
<text x="204.2" y="145.3">WS2812B-2020</text>
<text x="263.8" y="145.6">49</text>
<text x="263.8" y="148.1">50</text>
<text x="267.4" y="144.3">48</text>
<text x="267.4" y="146.8">49</text>
<text x="267.4" y="149.4">50</text>
<text x="20.1" y="154.2">SDC0-DET</text>
<text x="108.9" y="154.2">GND</text>
<text x="239.3" y="150.9" transform="rotate(-90 239.3 150.9)">GND</text>
<text x="272.1" y="153.9" transform="rotate(-90 272.1 153.9)">51</text>
<text x="273.1" y="150.9" transform="rotate(-90 273.1 150.9)">51</text>
<text x="124.2" y="160.6">TFT1</text>
<text x="167.4" y="158">GND</text>
<text x="270.2" y="160.6">GND</text>
<text x="122.8" y="163.3">1</text>
<text x="122.8" y="165.9">2</text>
<text x="125.1" y="164.6">TP0</text>
<text x="125.1" y="167.2">TP1</text>
<text x="135.9" y="165.9">GND</text>
<text x="142.1" y="167.2">12</text>
<text x="142.1" y="164.6">13</text>
<text x="156" y="165.7">R126</text>
<text x="26.7" y="169.5">VCC-CARD</text>
<text x="97.5" y="168.2">SPI-LCD-MOSI</text>
<text x="97.5" y="170.7">SPI-LCD-CLK</text>
<text x="97.5" y="173.3">SPI-LCD-DC</text>
<text x="122.8" y="168.4">3</text>
<text x="122.8" y="171">4</text>
<text x="122.8" y="173.5">5</text>
<text x="125.1" y="169.7">SDIN</text>
<text x="125.1" y="172.2">SCLK</text>
<text x="135.2" y="168.4">LED+</text>
<text x="135.8" y="171">LED-</text>
<text x="136.2" y="173.5">VDD</text>
<text x="142.1" y="172.2">10</text>
<text x="142.1" y="169.7">11</text>
<text x="152.4" y="173.3">VCC-3V3</text>
<text x="156" y="170.7">10</text>
<text x="162.5" y="168.2">VCC-3V3-BLK</text>
<text x="36.6" y="174.5">C234</text>
<text x="36.6" y="177.1">2.2uF</text>
<text x="48" y="174.5">C235</text>
<text x="48" y="177.1">100nF</text>
<text x="60.7" y="174.5">C236</text>
<text x="60.7" y="177.1">100nF</text>
<text x="97.5" y="175.8">SPI-LCD-RST</text>
<text x="97.5" y="178.4">SPI-LCD-CS</text>
<text x="122.8" y="176">6</text>
<text x="122.8" y="178.6">7</text>
<text x="125.1" y="174.8">RS</text>
<text x="125.1" y="177.3">RES</text>
<text x="125.1" y="179.9">CS</text>
<text x="135.9" y="178.6">GND</text>
<text x="137.7" y="176">NC</text>
<text x="142.1" y="177.3">8</text>
<text x="142.1" y="174.8">9</text>
<text x="30.2" y="187.2">GND</text>
<text x="145.8" y="187.2">GND</text>
<text x="189" y="191.1">Avaota A1 八核 AIoT 开发板</text>
<text x="219.5" y="196.1">YuzukiHD</text>
</g>
<g font-size="2.2">
<text x="28.4" y="3.1">1</text>
<text x="78.2" y="3.1">2</text>
<text x="128" y="3.1">3</text>
<text x="177.8" y="3.1">4</text>
<text x="227.6" y="3.1">5</text>
<text x="1.4" y="28.3">A</text>
<text x="290.7" y="28.3">A</text>
<text x="1.4" y="78.1">B</text>
<text x="290.7" y="78.1">B</text>
<text x="1.4" y="127.9">C</text>
<text x="290.7" y="127.9">C</text>
<text x="1.4" y="177.7">D</text>
<text x="290.7" y="177.7">D</text>
<text x="28.4" y="205.3">1</text>
<text x="78.2" y="205.3">2</text>
<text x="128" y="205.3">3</text>
<text x="177.8" y="205.3">4</text>
<text x="227.6" y="205.3">5</text>
</g>
<g font-size="1.6" fill="#a2a2a2">
<text x="173.7" y="22.3">H1</text>
<text x="275.3" y="18.5">FPC1</text>
</g>
</svg>
